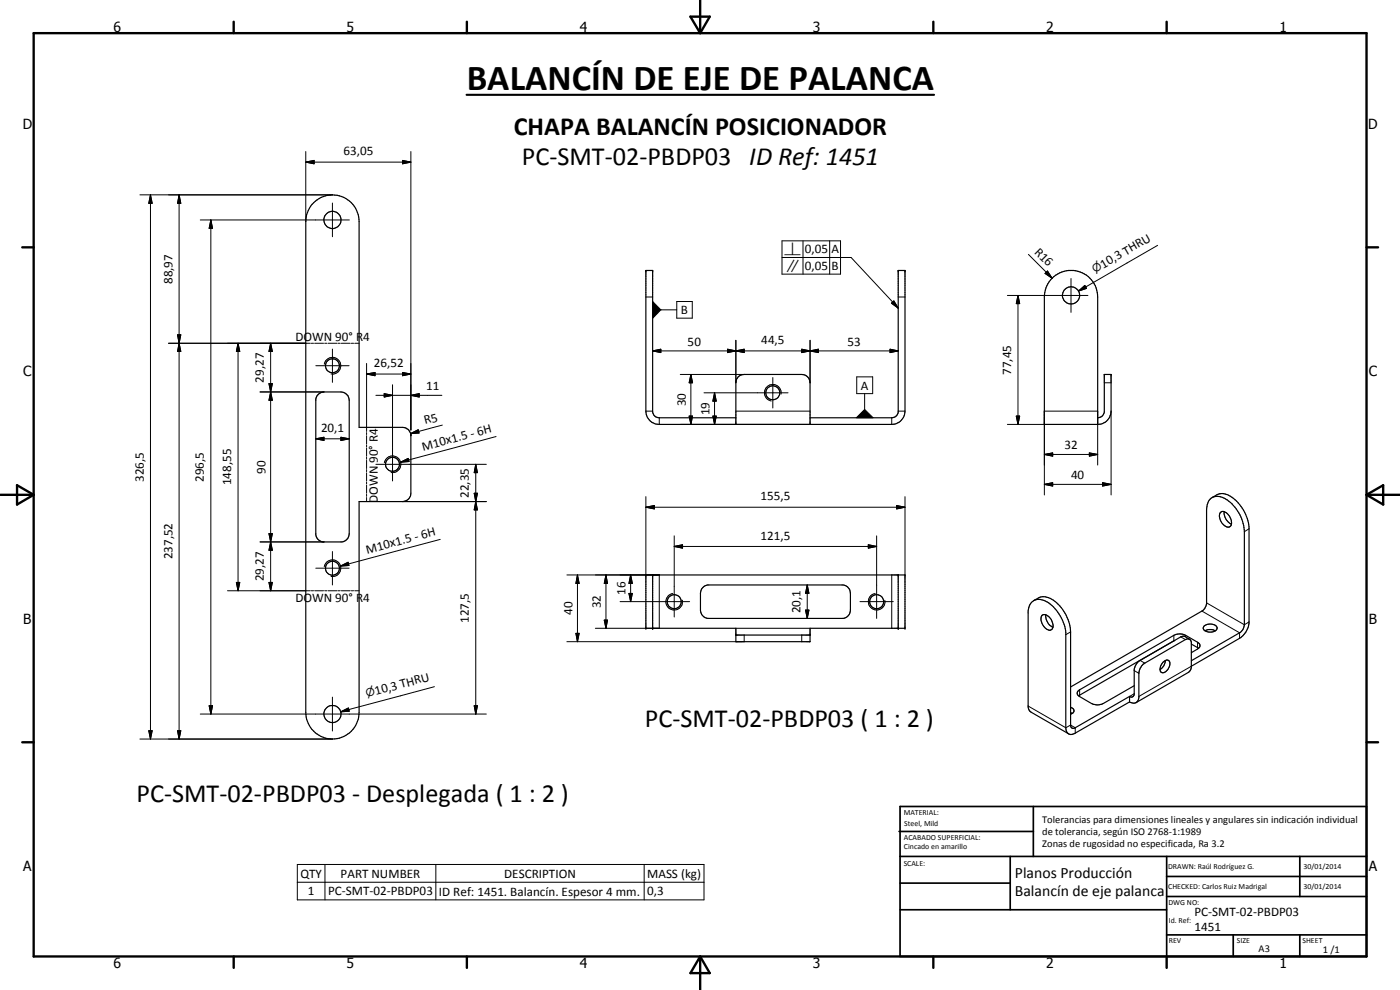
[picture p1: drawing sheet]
<svg xmlns="http://www.w3.org/2000/svg" width="420mm" height="297mm" viewBox="0 0 420 297" stroke-linecap="round" stroke-linejoin="round" font-family="sans-serif">
<g fill="none" stroke="#000" stroke-width=".35">
<path d="M93.6 61.3a8 8 0 0 1 8.9-2.3 8 8 0 0 1 5.3 7.5v61.7h13a2.44 2.44 0 0 1 2.5 2.5v17.3a2.51 2.51 0 0 1-2.5 2.5h-13v63.2a8 8 0 0 1-8 8 8 8 0 0 1-8-8v-147.2a8.5 8.5 0 0 1 1.8-5.2zM315.8 83.5a8 8 0 0 1 8.7-1.8 8 8 0 0 1 4.9 7.4v38.2h-16v-38.2a7.9 7.9 0 0 1 2.4-5.6zM95.4 118.5l1.5-.9h5.4a2.55 2.55 0 0 1 2.5 2.5v40a2.57 2.57 0 0 1-2.2 2.5h-5.7a2.54 2.54 0 0 1-2.1-2.2v-40.6zM220.8 127.3v-12.4a2.44 2.44 0 0 1 2.5-2.5h17.3a2.52 2.52 0 0 1 2.5 2.5v12.4M220.8 125.3h-22.9a1.98 1.98 0 0 1-2-1.6v-42.5h-2.1v42.2a4 4 0 0 0 4.1 3.9h69.7a4 4 0 0 0 4-3.9v-42.2h-2v42.5l-.5 .9-.5 .5-1 .2h-24.5M329.4 125.3a1.98 1.98 0 0 0 2-1.6v-11.3h2v11a4 4 0 0 1-4 3.9M363.8 149.3a4 4 0 0 0-1.7 3.7v28.2a3.1 3.1 0 0 1-1.4 2.1l-39.4 22.8M363.8 149.3a5 5 0 0 1 5.5 1.4 12.6 12.6 0 0 1 4.2 8.8v28a3 3 0 0 1-1.5 2.4l-14.5 8.3M363.8 149.3a4.3 4.3 0 0 1 4.9-.7 12.6 12.6 0 0 1 6.2 9.5v28.9a6.4 6.4 0 0 1-2.9 4.5l-14.5 8.4M366.2 153.9a1.38 1.38 0 0 1 2.1 .2 3.2 3.2 0 0 1 1 3.8 1.68 1.68 0 0 1-2.5-.8 3.3 3.3 0 0 1-.6-3.2zM367.4 153.5a3.7 3.7 0 0 0 2.2 3.8M193.8 172.5h77.8v16h-28.5v4h-22.3v-4h-27z"/>
<path d="M195.9 172.5v16M210.9 176.4l.8-.7 .7-.2h40.7a2.57 2.57 0 0 1 2.1 2.5v5a2.57 2.57 0 0 1-2.1 2.5h-40.7a2.57 2.57 0 0 1-2.2-2.5v-5zM269.6 172.5v16M220.8 190.5h22.3M310.2 180.2a5.4 5.4 0 0 1 6.4 2.4 13 13 0 0 1 3.3 7.2v28.6a1.73 1.73 0 0 0 .8 1.8 1.73 1.73 0 0 0 2-.2l16.3-9.4M310.2 180.2l1.4-.8a5.1 5.1 0 0 1 5.5 1.4 13.1 13.1 0 0 1 4.2 8.8v28l.2 .6 .5 .4 .5-.1 16.5-9.5M310.2 180.2a3.9 3.9 0 0 0-1.6 3.1v28.9l.1 .6 .7 .9 11.3 6.5M312.7 184.6a2.3 2.3 0 0 1 3 1.7 1.77 1.77 0 0 1-.5 2.8 3.3 3.3 0 0 1-2.5-4.5zM313.8 184.4a3.9 3.9 0 0 0 2.2 3.8M349.1 198.7a1.06 1.06 0 0 1 1.1-.7 1.06 1.06 0 0 1 .9 .9 2.67 2.67 0 0 1-2.5 2.9 2.21 2.21 0 0 1 .5-3.1zM349.7 198.2l-.4 1.5-1.2 1.2M352.6 192.2l-28.9 16.6"/>
<path d="M357 191.8l-1.6-.9-1 .2-12.2 7.1a3.8 3.8 0 0 0-1.8 2.7v7.5l-.3 .6-.4 .2-.7-.2M357.1 191.9l-.8-.2-.5 .2-12.2 7.1a4.2 4.2 0 0 0-1.8 3v7.3a1.68 1.68 0 0 1-1 1.6 1.68 1.68 0 0 1-1.8-.3M357.1 191.9l.4 .8v7.5l-.6 1.3-16 9.3M357.5 195.8l1.9-1.1a1.08 1.08 0 0 0 .7-1 1.08 1.08 0 0 0-.7-1l-3.6-2.1a3.9 3.9 0 0 0-3.5 0l-28.3 16.4a1.08 1.08 0 0 0-.7 1 1.08 1.08 0 0 0 .7 1l3.6 2.1a3.9 3.9 0 0 0 3.5 0l9.3-5.4M357.5 193.3l2.2 1.2M361.3 187.9a2.64 2.64 0 0 1 4 .4 2.28 2.28 0 0 1-3.7 .9l-.5-.7zM361.6 189.3a3.2 3.2 0 0 1 3.1 0M321.3 212.2a1.04 1.04 0 0 1 1 1.1 1.04 1.04 0 0 1-1 1M321.3 213.9l.5 .1M339 209v1.6"/>
<circle cx="99.8" cy="66" r="2.59"/>
<circle cx="321.4" cy="88.6" r="2.59"/>
<circle cx="99.7" cy="109.7" r="2.09"/>
<circle cx="231.9" cy="117.8" r="2.1"/>
<circle cx="117.8" cy="139.3" r="2.09"/>
<circle cx="99.8" cy="170.5" r="2.09"/>
<circle cx="202.4" cy="180.5" r="2.09"/>
<circle cx="263.1" cy="180.5" r="2.11"/>
<circle cx="99.8" cy="214.2" r="2.58"/>
</g>
<g fill="none" stroke="#000" stroke-width=".3">
<path d="M42 58.5h57.8M45.2 58.5l.5 2.5h-1zM45.2 58.5v163.2M53.8 58.5l.5 2.5h-1zM53.8 58.5v163.2M91.8 48.6l2.5-.5v1zM91.8 48.6h31.5M91.8 45.5v21M120.8 48.1l2.5 .5-2.5 .5zM123.3 45.5v83.5M60.1 66h44.7M63.3 66l.5 2.5h-1z"/>
<path d="M63.3 66v148.2M99.8 60.9v10.1M234.7 77.3h20.7l14.2 15.2M234.7 72.3h17.6v10h-17.6zM241 72.3v10M249 72.3v10M308.6 76.3l7.2 7.2M347.4 73.6l-23.7 13.7M193.8 89.1h2.1M195.9 90.5l2.4 2.5-2.4 2.5zM198.3 93h4.8M203.1 90.5h4.7v5h-4.7z"/>
<path d="M267.5 91l.8-.7 1.3 2.2zM269.6 89.1h2M302.3 88.6h24.2M305.5 88.6l.5 2.5h-1zM305.5 88.6v38.7M313.6 82l.8-.7 1.4 2.2zM314.4 81.3l1.4 2.2-2.2-1.5zM321.4 83.6v10.1M323.7 87.3l1.9-1.7 .5 .9zM50.6 103h42.5M53.3 100.5h1l-.5 2.5zM53.8 103l.5 2.5h-1z"/>
<path d="M71.4 103l.6 2.5h-1.1zM71.4 103v74.2M78.1 117.6h19.1M80.7 115.1h1l-.5 2.5zM80.7 115.1l1 5h-1l1-5zM81.2 117.6l.5 2.5h-1zM81.2 103l.5 2.5h-1zM81.2 103v74.2M93.4 103h.7M94.4 103h2.7M94.8 109.7h10M97.3 109.3a2.49 2.49 0 0 1 2.9-2 2.49 2.49 0 0 1 2 2.9 2.49 2.49 0 0 1-2.9 2"/>
<path d="M97.4 103h.7M98.5 103h2.6M99.8 104.7v10M101.4 103h.7M102.4 103h2.7M105.4 103h.7M106.5 103h1.3M110 112.2l2.6-.4v.9zM110 112.2h13.3M110 109.1v20.4M112.8 118.6h19.8M115.3 118.1l2.5 .5-2.5 .5z"/>
<path d="M117.8 115.4v28.9M120.8 111.8l2.5 .4-2.5 .5zM123.3 118.6l2.5-.5v1zM195.9 105.3l2.4-.5v1zM195.9 105.3h73.7M204.2 112.4h19.1M207.3 112.4l.5 2.5h-1zM207.3 112.4v14.9M211.3 117.9h25.2M214.4 117.9l.6 2.5h-1.1zM214.4 117.9v9.4M218.3 104.8l2.5 .5-2.5 .5z"/>
<path d="M218.3 104.8v1l5-1v1zM220.8 105.3l2.5-.5v1zM220.8 102.1v12.8M231.9 113.3v9.1M234.4 118.3a2.51 2.51 0 0 0-2-2.9 2.51 2.51 0 0 0-2.9 2 2.51 2.51 0 0 0 2 2.9M240.6 104.8l2.5 .5-2.5 .5zM240.6 104.8v1l5-1v1zM243.1 105.3l2.5-.5v1zM243.1 102.1v12.8M257.1 113.1h4.8v5h-4.8zM259.5 118.1v4.8M267.1 104.8l2.5 .5-2.5 .5z"/>
<path d="M331.4 114.9h2M94.8 131.7l2.4-.5v1zM94.8 131.7h10M102.3 131.2l2.5 .5-2.5 .5zM110 129.8v.6M110 130.7v2.5M110 133.5v.6M110 134.4v2.5M110 137.2v.6M110 138.1v2.5M112.8 139.3h33.2M115.3 138.9a2.49 2.49 0 0 1 2.9-2 2.49 2.49 0 0 1 2.1 2.8 2.49 2.49 0 0 1-2.9 2.1"/>
<path d="M120.2 138.7l2.3-1.2 .3 1zM123.2 130.1l2.3-1.2 .3 1zM123.3 130v.7M132.7 127.6l-9.5 2.5M142.8 139.3l.5 2.5h-1zM142.8 139.3v74.9M148.9 131l-28.7 7.7M193.8 123.4h2.1M197.9 125.3v2M204.2 127.3h38.9M206.8 124.8h1l-.5 2.5zM213.9 124.8h1.1l-.6 2.5z"/>
<path d="M220.8 123.4h22.3M257 125.3l2.5-2.4 2.5 2.4zM267.6 125.3v2M269.6 123.4h2M302.3 127.3h11.1M305 124.8h1l-.5 2.5zM313.4 136.4l2.5-.5v1zM313.4 136.4h16M326.9 135.9l2.5 .5-2.5 .5zM329.4 139.5v-16.1h-16v25.1M333.4 123.4v25.1M110 140.9v.6"/>
<path d="M110 141.9v2.4M110 144.6v.6M110 145.5v2.5M110 148.3v.6M110 149.3v1.2M120.8 150.5h25.2M142.3 148h1l-.5 2.5zM142.8 150.5l.5 2.5h-1zM193.8 152.2l2.6-.5v1zM193.8 152.2h77.8M193.8 149v23.5M269.1 151.7l2.5 .5-2.5 .5z"/>
<path d="M271.6 149v23.5M313.4 145.3l2.5-.5v1zM313.4 145.3h20M330.9 144.8l2.5 .5-2.5 .5zM374.9 158.7l-1.4 .8M68.3 177.2h24.8M70.9 174.8h1.1l-.6 2.4zM78.1 162.6h19.1M80.7 160.1h1l-.5 2.5zM80.7 174.8h1l-.5 2.4zM80.7 160.1l1 5h-1l1-5zM81.2 162.6l.5 2.5h-1z"/>
<path d="M93.4 177.2h.7M94.4 177.2h2.7M94.8 170.5h10M97.3 170.1a2.51 2.51 0 0 1 2.9-2.1 2.51 2.51 0 0 1 2 2.9 2.51 2.51 0 0 1-2.9 2.1M97.4 177.2h.7M98.5 177.2h2.6M99.8 165.5v10M101.4 177.2h.7M102.2 169.8l2.3-1.1 .2 1zM102.4 177.2h2.7M105.4 177.2h.7M106.5 177.2h1.3"/>
<path d="M132.1 161.8l-29.9 8M170.1 172.5h27.8v16h-19.2M173.3 172.5l.5 2.5h-1zM173.3 172.5v20M181.9 172.5l.4 2.5h-1zM181.9 172.5v16M188.8 178.1h1l-.5 2.4zM189.3 172.5l.5 2.5h-1zM189.3 172.5v8M201.9 178.1a2.5 2.5 0 0 0-2 2.8 2.5 2.5 0 0 0 2.9 2.1 2.5 2.5 0 0 0 2-2.9M202.3 164l2.5-.6v1.1zM202.3 160.8v24.3"/>
<path d="M202.3 164h60.8M242.3 175.5l.5 2.5h-1zM242.3 175.5v10M260.6 163.4l2.5 .6-2.5 .5zM262.7 178.1a2.5 2.5 0 0 0-2.1 2.8 2.5 2.5 0 0 0 2.9 2.1 2.5 2.5 0 0 0 2-2.9M263.1 160.8v24.7M267.6 172.5v16M172.8 190h1l-.5 2.5zM181.3 186.1h1l-.4 2.4zM186.1 180.5h20.9M220.8 188.5h22.3M223.3 190.5v2h-53.2"/>
<path d="M240.6 190.5v2M241.8 183h1l-.5 2.5zM258.1 180.5h10M321.3 189.6l-1.4 .8M342.2 198.2l1.4 .8M352.3 190.6v1.7M354.4 191.1l1.4 .8M355.8 190.6v.5M357.5 199.9l-15.7 9.1M359.4 192.7v1.6M360.7 183.3l11.3 6.6v1.6M362.1 180.9l11.4 6.6 1.4-.9"/>
<path d="M44.7 219.2h1l-.5 2.5zM53.3 219.2h1l-.5 2.5zM60.1 214.2h85.9M62.8 211.8h1l-.5 2.4zM99.8 209.2v10.1M102.3 213.6l2.3-1.2 .2 1zM130.4 206l-28.1 7.6M142.3 211.8h1l-.5 2.4zM308.6 211.8l11.3 6.6 1.4-.8 1.4 .8v1.6M324 207v1.6M340.4 201.2l1.4 .8M340.4 208.2l-1.4 .8"/>
<path d="M42 221.7h57.8M89.2 259.4h122.1v10.6h-122.1zM97.5 259.4v10.6M130.8 259.4v10.6M193.3 259.4v10.6M89.2 264.7h122.1"/>
</g>
<g fill="#000">
<circle cx="193.8" cy="81.2" r=".18"/>
<circle cx="195.9" cy="81.2" r=".18"/>
<circle cx="269.6" cy="81.2" r=".18"/>
<circle cx="271.6" cy="81.2" r=".18"/>
<circle cx="195.9" cy="172.5" r=".18"/>
<circle cx="269.6" cy="172.5" r=".18"/>
<circle cx="193.8" cy="188.5" r=".18"/>
<circle cx="195.9" cy="188.5" r=".18"/>
<circle cx="269.6" cy="188.5" r=".18"/>
<circle cx="271.6" cy="188.5" r=".18"/>
</g>
<g fill="none" stroke="#000" stroke-width=".71">
<path d="M10.1 9.9h400v277.1h-400zM70.1 6.5v3.4M140.1 6.5v3.4M207.2 5h5.8l-2.9 4.9zM210.1 0v9.9M280.1 6.5v3.4M350.1 6.5v3.4M6.7 74.2h3.4M410.1 74.2h3.5M.1 148.5h10M5.1 145.6l5 2.9-5 2.9zM410.1 148.5h10"/>
<path d="M410.1 148.5l5-2.9v5.8zM6.7 222.7h3.4M410.1 222.7h3.5M70.1 287v3.4M140.1 287v3.4M210.1 287v10M210.1 287l2.9 5h-5.8zM280.1 287v3.4M350.1 287v3.4"/>
</g>
<g fill="none" stroke="#000" stroke-width=".51">
<path d="M269.8 249.5h40.3M270.1 242h140v45h-140zM270.1 257h140M303.2 257v16M310.1 242v15M350.1 257v30M390.1 257v12M270.1 265h33.1M270.1 273h80M350.1 269h60M350.1 263h60M350.1 280.5h60"/>
<path d="M370.1 280.5v6.5M390.1 280.5v6.5"/>
</g>
<path d="M140 28.4h140.3" fill="none" stroke="#000" stroke-width=".63"/>
<g fill="#000">
<path d="M91.8 48.6l2.5-.5v1zM120.8 48.1l2.5 .5-2.5 .5zM45.2 58.5l.5 2.5h-1zM53.8 58.5l.5 2.5h-1zM63.3 66l.5 2.5h-1zM195.9 90.5l2.4 2.5-2.4 2.5zM267.5 91l.8-.7 1.3 2.2zM305.5 88.6l.5 2.5h-1zM314.4 81.3l1.4 2.2-2.2-1.5zM323.7 87.3l1.9-1.7 .5 .9zM53.3 100.5h1l-.5 2.5zM53.8 103l.5 2.5h-1z"/>
<path d="M71.4 103l.6 2.5h-1.1zM80.7 115.1h1l-.5 2.5zM81.2 103l.5 2.5h-1zM110 112.2l2.6-.4v.9zM115.3 118.1l2.5 .5-2.5 .5zM120.8 111.8l2.5 .4-2.5 .5zM123.3 118.6l2.5-.5v1zM195.9 105.3l2.4-.5v1zM207.3 112.4l.5 2.5h-1zM218.3 104.8l2.5 .5-2.5 .5zM220.8 105.3l2.5-.5v1zM240.6 104.8l2.5 .5-2.5 .5z"/>
<path d="M243.1 105.3l2.5-.5v1zM267.1 104.8l2.5 .5-2.5 .5zM81.2 117.6l.5 2.5h-1zM94.8 131.7l2.4-.5v1zM102.3 131.2l2.5 .5-2.5 .5zM120.2 138.7l2.3-1.2 .3 1zM123.2 130.1l2.3-1.2 .3 1zM206.8 124.8h1l-.5 2.5zM213.9 124.8h1.1l-.6 2.5zM214.4 117.9l.6 2.5h-1.1zM257 125.3l2.5-2.4 2.5 2.4zM305 124.8h1l-.5 2.5z"/>
<path d="M313.4 136.4l2.5-.5v1zM326.9 135.9l2.5 .5-2.5 .5zM142.3 148h1l-.5 2.5zM142.8 139.3l.5 2.5h-1zM142.8 150.5l.5 2.5h-1zM193.8 152.2l2.6-.5v1zM269.1 151.7l2.5 .5-2.5 .5zM313.4 145.3l2.5-.5v1zM330.9 144.8l2.5 .5-2.5 .5zM70.9 174.8h1.1l-.6 2.4zM80.7 160.1h1l-.5 2.5zM80.7 174.8h1l-.5 2.4z"/>
<path d="M81.2 162.6l.5 2.5h-1zM102.2 169.8l2.3-1.1 .2 1zM173.3 172.5l.5 2.5h-1zM181.9 172.5l.4 2.5h-1zM188.8 178.1h1l-.5 2.4zM189.3 172.5l.5 2.5h-1zM202.3 164l2.5-.6v1.1zM242.3 175.5l.5 2.5h-1zM260.6 163.4l2.5 .6-2.5 .5zM172.8 190h1l-.5 2.5zM181.3 186.1h1l-.4 2.4zM241.8 183h1l-.5 2.5z"/>
<path d="M44.7 219.2h1l-.5 2.5zM53.3 219.2h1l-.5 2.5zM62.8 211.8h1l-.5 2.4zM102.3 213.6l2.3-1.2 .2 1zM142.3 211.8h1l-.5 2.4z"/>
</g>
<text font-size="11" x="140.1" y="26.9">BALANCÍN DE EJE DE PALANCA</text>
<g font-size="7.9">
<text x="154.2" y="40.6">CHAPA BALANCÍN POSICIONADOR</text>
<text x="156.6" y="49.6">PC-SMT-02-PBDP03 ID Ref: 1451</text>
<text x="193.5" y="218.1">PC-SMT-02-PBDP03 ( 1 : 2 )</text>
<text x="41" y="240.7">PC-SMT-02-PBDP03 - Desplegada ( 1 : 2 )</text>
</g>
<g font-size="4.7">
<text x="304.6" y="263.5">Planos Producción</text>
<text x="304.6" y="268.9">Balancín de eje palanca</text>
</g>
<g font-size="4.2">
<text x="34" y="9.6">6</text>
<text x="104" y="9.6">5</text>
<text x="174" y="9.6">4</text>
<text x="244" y="9.6">3</text>
<text x="314" y="9.6">2</text>
<text x="384" y="9.6">1</text>
<text x="6.8" y="38.7">D</text>
<text x="410.6" y="38.7">D</text>
<text x="7" y="112.9">C</text>
<text x="410.8" y="112.9">C</text>
<text x="7" y="187.1">B</text>
<text x="410.8" y="187.1">B</text>
<text x="7" y="261.4">A</text>
<text x="410.8" y="261.4">A</text>
<text x="34" y="290.4">6</text>
<text x="104" y="290.4">5</text>
<text x="174" y="290.4">4</text>
<text x="244" y="290.4">3</text>
<text x="314" y="290.4">2</text>
<text x="384" y="290.4">1</text>
</g>
<g font-size="3.9">
<text x="103.1" y="46.6">63,05</text>
<text x="241.5" y="76">0,05</text>
<text x="249.5" y="76">A</text>
<text x="310.3" y="75.8" transform="rotate(45 310.3 75.8)">R16</text>
<text x="241.5" y="81.1">0,05</text>
<text x="249.5" y="81.1">B</text>
<text x="331" y="80.6" transform="rotate(-30 331 80.6)">10,3 THRU</text>
<text x="51.7" y="85.3" transform="rotate(-90 51.7 85.3)">88,97</text>
<text x="204.4" y="94.3">B</text>
<text x="88.6" y="102.2">DOWN 90° R4</text>
<text x="206.4" y="103.7">50</text>
<text x="228.5" y="103.2">44,5</text>
<text x="254.4" y="103.7">53</text>
<text x="112.2" y="110.2">26,52</text>
<text x="303.5" y="112.5" transform="rotate(-90 303.5 112.5)">77,45</text>
<text x="79.2" y="114.8" transform="rotate(-90 79.2 114.8)">29,27</text>
<text x="127.9" y="117.1">11</text>
<text x="258.4" y="116.9">A</text>
<text x="205.8" y="121.9" transform="rotate(-90 205.8 121.9)">30</text>
<text x="212.9" y="124.6" transform="rotate(-90 212.9 124.6)">19</text>
<text x="96.3" y="129.6">20,1</text>
<text x="127.6" y="127.3" transform="rotate(-15 127.6 127.3)">R5</text>
<text x="127" y="135.3" transform="rotate(-15 127 135.3)">M10x1.5 - 6H</text>
<text x="319.4" y="134.8">32</text>
<text x="79.7" y="142.2" transform="rotate(-90 79.7 142.2)">90</text>
<text x="113.4" y="138.9" transform="rotate(-90 113.4 138.9)">90° R4</text>
<text x="321.4" y="143.8">40</text>
<text x="43.1" y="144.7" transform="rotate(-90 43.1 144.7)">326,5</text>
<text x="61.2" y="144.7" transform="rotate(-90 61.2 144.7)">296,5</text>
<text x="69.4" y="145.6" transform="rotate(-90 69.4 145.6)">148,55</text>
<text x="140.7" y="149.4" transform="rotate(-90 140.7 149.4)">22,35</text>
<text x="113.4" y="150.8" transform="rotate(-90 113.4 150.8)">DOWN</text>
<text x="228.2" y="150.2">155,5</text>
<text x="228.2" y="161.9">121,5</text>
<text x="51.7" y="167.9" transform="rotate(-90 51.7 167.9)">237,52</text>
<text x="110.2" y="166.1" transform="rotate(-15 110.2 166.1)">M10x1.5 - 6H</text>
<text x="79.2" y="174.4" transform="rotate(-90 79.2 174.4)">29,27</text>
<text x="187.7" y="178.6" transform="rotate(-90 187.7 178.6)">16</text>
<text x="88.6" y="180.6">DOWN 90° R4</text>
<text x="171.8" y="184.5" transform="rotate(-90 171.8 184.5)">40</text>
<text x="180.3" y="182.5" transform="rotate(-90 180.3 182.5)">32</text>
<text x="240.2" y="184" transform="rotate(-90 240.2 184)">20,1</text>
<text x="140.7" y="186.9" transform="rotate(-90 140.7 186.9)">127,5</text>
<text x="112.8" y="208.5" transform="rotate(-15 112.8 208.5)">10,3 THRU</text>
<text x="90.2" y="263.3">QTY</text>
<text x="102.2" y="263.3">PART NUMBER</text>
<text x="151.3" y="263.3">DESCRIPTION</text>
<text x="194.3" y="263.4">MASS (kg)</text>
<text x="92.4" y="268.6">1</text>
<text x="98.5" y="268.6">PC-SMT-02-PBDP03</text>
<text x="131.7" y="268.7">ID Ref: 1451. Balancín. Espesor 4 mm.</text>
<text x="194.3" y="268.6">0,3</text>
<text x="358.5" y="275">PC-SMT-02-PBDP03</text>
<text x="358.5" y="279.4">1451</text>
</g>
<g font-size="3.3">
<text x="235.2" y="76.6">b</text>
<text x="235.9" y="81.6">f</text>
<text x="328.6" y="82" transform="rotate(-30 328.6 82)">n</text>
<text x="110.1" y="209.3" transform="rotate(-15 110.1 209.3)">n</text>
</g>
<g font-size="3.1">
<text x="312.7" y="246.8">Tolerancias para dimensiones lineales y angulares sin indicación individual</text>
<text x="312.7" y="250.4">de tolerancia, según ISO 2768-1:1989</text>
<text x="312.7" y="254">Zonas de rugosidad no especificada, Ra 3.2</text>
<text x="377.7" y="285.6">A3</text>
<text x="397" y="285.9">1 /1</text>
</g>
<g font-size="2.4">
<text x="271.2" y="244.4">MATERIAL:</text>
<text x="271.3" y="252">ACABADO SUPERFICIAL:</text>
<text x="271.4" y="247.9">Steel, Mild</text>
<text x="271.3" y="254.6">Cincado en amarillo</text>
<text x="271.2" y="259.7">SCALE:</text>
<text x="350.6" y="260.8">DRAWN: Raúl Rodríguez G.</text>
<text x="391.2" y="260.6">30/01/2014</text>
<text x="350.6" y="266.9">CHECKED: Carlos Ruiz Madrigal</text>
<text x="391.2" y="266.7">30/01/2014</text>
<text x="350.6" y="271.4">DWG NO:</text>
<text x="350.8" y="276.9">Id. Ref:</text>
<text x="350.8" y="282.8">REV</text>
<text x="371.2" y="282.9">SIZE</text>
<text x="390.9" y="282.9">SHEET</text>
</g>
</svg>
